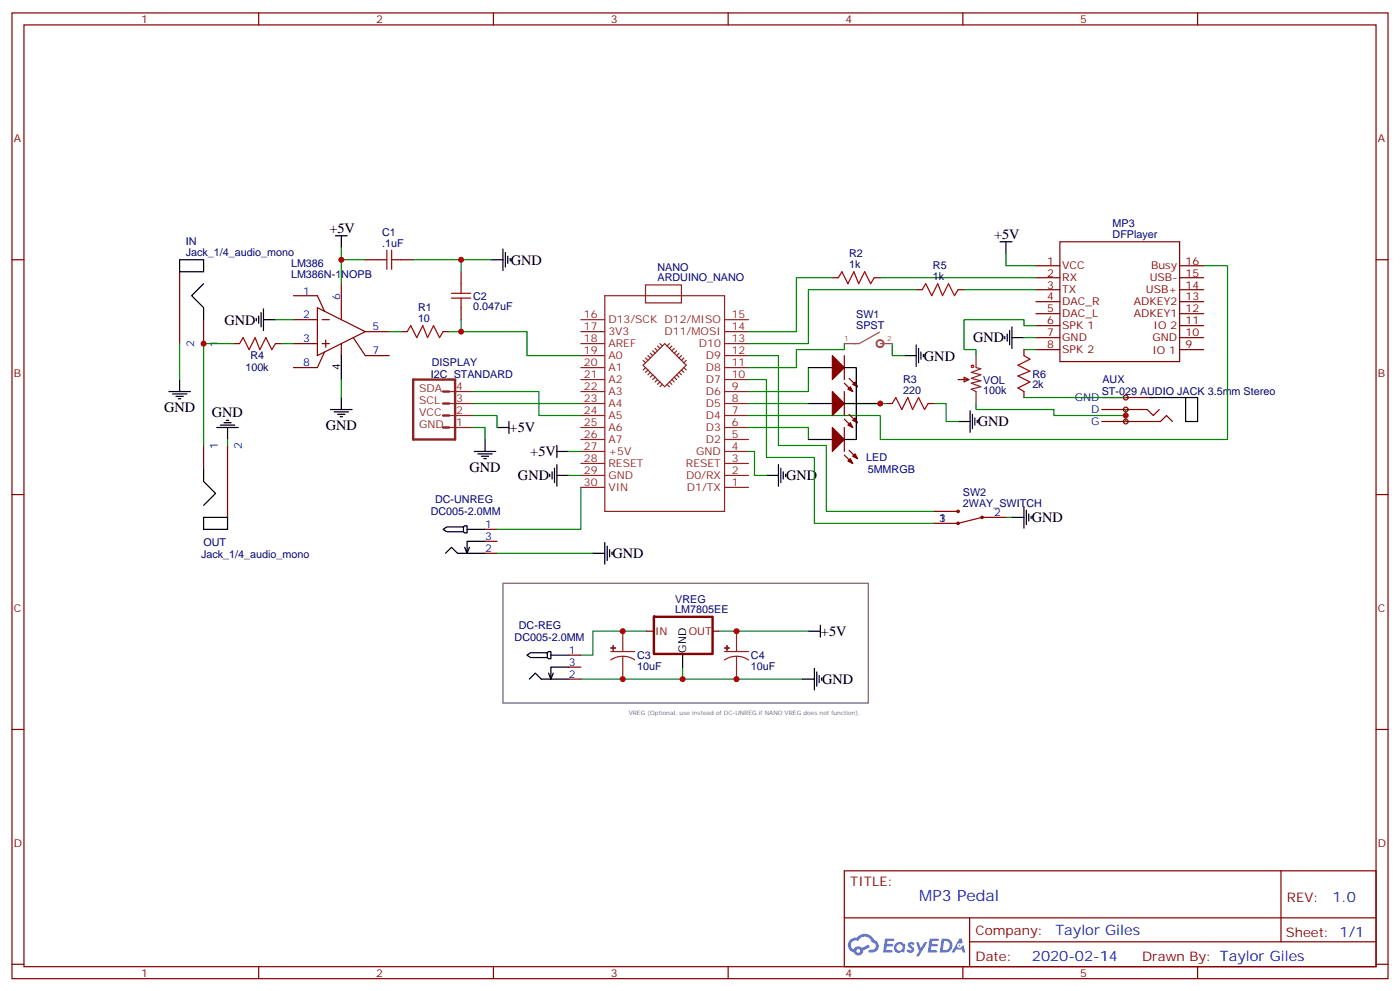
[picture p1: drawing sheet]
<svg xmlns="http://www.w3.org/2000/svg" width="412mm" height="292mm" viewBox="0 0 412 292" stroke-linecap="round" stroke-linejoin="round" font-family="sans-serif">
<g fill="none" stroke="#870000" stroke-width=".35">
<path d="M3.5 3.8h405.4v284.3h-405.4zM7.1 7.3h398.2v277.3h-398.2zM76.2 3.8v3.5M145.3 3.8v3.5M214.5 3.8v3.5M283.6 3.8v3.5M352.8 3.8v3.5M3.5 76.5h3.6M405.3 76.5h3.6M3.5 145.6h3.6M405.3 145.6h3.6M3.5 214.8h3.6"/>
<path d="M405.3 214.8h3.6M248.7 256.4h156.6v28.2h-156.6zM377.3 256.4v20.9M248.7 270.2h156.5M285.6 277.3h119.6M285.6 270.2v14.2M3.5 283.9h3.6M76.2 284.6v3.5M145.3 284.6v3.5M214.5 284.6v3.5M283.6 284.6v3.5M352.8 284.6v3.5"/>
<path d="M405.3 283.9h3.6"/>
</g>
<g fill="#5487ff">
<path d="M267.7 277.6a1.22 1.22 0 0 1 1.7 .2l-.4 .6a.47 .47 0 0 0-.3-.4 .47 .47 0 0 0-.5 .2l.1 .2a1.14 1.14 0 0 1 .8 1.8 1.14 1.14 0 0 1-1.9 0l-.2-.2 .5-.6 .7 .5a.29 .29 0 0 0 .3-.3 .29 .29 0 0 0-.2-.3 1.04 1.04 0 0 1-.6-1.7z"/>
<path d="M260.7 276.3h2.4l.3 .2-.2 .5-1.8 .1-.1 .8h1.5l.3 .4-.3 .4h-1.6l-.2 1.1h1.7l.2 .3-.2 .3-2.6 .1z"/>
<path d="M273.8 276.3h2.4l.3 .2-.1 .5-1.8 .1-.2 .8h1.6l.3 .4-.4 .4h-1.6l-.1 1.1h1.7l.2 .3-.2 .3-2.6 .1z"/>
<path d="M282.6 276.3h.7l.3 1.3-.6 .3a.69 .69 0 0 0-1 .3 .69 .69 0 0 0 .4 .9 .69 .69 0 0 0 .9-.6l.5-.2 .6 2.2h-.8l-.2-.9h-1.8l-.5 .9h-.8z"/>
<path d="M269.8 277.4h.8l.6 1.8 1.1-1.8h.9l-2.6 4.2h-.8l.9-1.5z"/>
<path d="M277.4 276.3l-.6 4.2h1.3a2.11 2.11 0 0 0 2.5-2.1 2.11 2.11 0 0 0-2.5-2.1zM278.1 277.1a1.39 1.39 0 0 1 1.7 1.4 1.39 1.39 0 0 1-1.8 1.3h-.3z"/>
<path d="M263.7 277.9a1.54 1.54 0 0 0-.1 2.2 1.54 1.54 0 0 0 2.2 .1l.6 .3 .3-2.3-.2-.3h-.4a1.49 1.49 0 0 0-2.4 0zM264 278.9a.94 .94 0 0 1 1.8 0 .94 .94 0 0 1-1.8 0z"/>
<path d="M250.4 276.7a2.18 2.18 0 0 0 1.1 3.7 1.44 1.44 0 0 0 1.6 .9 1.44 1.44 0 0 0 1.2-1.4l2-1.1-.5-.7-1.9 1a1.47 1.47 0 0 0-2.4 .4 1.39 1.39 0 0 1-.7-1.9 1.39 1.39 0 0 1 2-.5 2.12 2.12 0 0 1 2.2-1.3 2.12 2.12 0 0 1 1.9 1.7 1.14 1.14 0 0 1 1.1 1.4 1.14 1.14 0 0 1-1.7 .7 .43 .43 0 0 0-.5 .4 .43 .43 0 0 0 .4 .5 1.98 1.98 0 0 0 2.5-1.2 1.98 1.98 0 0 0-1.2-2.6 3.1 3.1 0 0 0-5.3-.6l-.9 .1zM252.3 280a.55 .55 0 0 1 1.1 0 .55 .55 0 0 1-1.1 0z"/>
<circle cx="282.6" cy="278.4" r=".26"/>
</g>
<g fill="none" stroke="#8c2424" stroke-width=".35">
<path d="M171.1 97.6h7.1M171.1 94.1h7.1M178.2 87.1h35.2v63.5h-35.2zM190.1 83.9h10.6v5.3h-10.6zM213.4 97.6h7.1M213.4 94.1h7.1M132.3 115.3h7M132.3 118.8h7M171.1 101.2h7.1M171.1 104.7h7.1M171.1 108.2h7.1M171.1 111.8h7.1"/>
<path d="M171.1 115.3h7.1M171.1 118.8h7.1M189.4 107.5l6.4-6.3 6.3 6.3-6.3 6.4zM189.4 106.1l.7 .7M190.1 105.4l.8 .7M190.1 108.2l-.7 .7M190.9 104.7l.7 .7M190.9 108.9l-.8 .7M191.6 104l.7 .7M191.6 109.6l-.7 .7M192.3 103.3l.7 .7M192.3 110.3l-.7 .8"/>
<path d="M193 102.6l.7 .7M193 111.1l-.7 .7M193.7 101.9l.7 .7M193.7 111.8l-.7 .7M194.4 101.2l.7 .7M194.4 112.5l-.7 .7M195.1 113.2l-.7 .7M196.5 113.2l.7 .7M197.2 101.2l-.7 .7M197.2 112.5l.7 .7M197.9 111.8l.7 .7M197.9 101.9l-.7 .7"/>
<path d="M198.6 111.1l.7 .7M198.6 102.6l-.7 .7M199.3 110.3l.7 .8M199.3 103.3l-.7 .7M200 109.6l.7 .7M200 104l-.7 .7M200.7 108.9l.7 .7M200.7 104.7l-.7 .7M201.4 108.2l.7 .7M201.4 105.4l-.7 .7M202.1 106.1l-.7 .7M213.4 101.2h7.1"/>
<path d="M213.4 104.7h7.1M213.4 108.2h7.1M213.4 111.8h7.1M213.4 115.3h7.1M213.4 118.8h7.1M132.3 122.3h7M132.3 125.9h7M171.1 122.3h7.1M171.1 125.9h7.1M171.1 129.4h7.1M171.1 132.9h7.1M171.1 136.5h7.1"/>
<path d="M171.1 140h7.1M213.4 122.3h7.1M213.4 125.9h7.1M213.4 129.4h7.1M213.4 132.9h7.1M213.4 136.5h7.1M213.4 140h7.1M171.1 143.5h7.1M213.4 143.5h7.1"/>
</g>
<path d="M121.7 111.8h12.4v17.6h-12.4zM130.5 118.8h1.8M130.5 115.3h1.8M130.5 122.3h1.8M130.5 125.9h1.8" fill="none" stroke="#8c2424" stroke-width=".71"/>
<g fill="none" stroke="#870000" stroke-width=".35">
<path d="M107.6 76.5h3.5M118.2 76.5h3.5M305.2 78.2h7M312.2 71.2h35.3v35.3h-35.3zM347.5 78.2h7M52.9 80v21.2M60 94.1v7.1M86.4 94.1h7.1M86.4 87.1h7.1l2.1 4.6M93.5 90.6l14.1 7-14.1 7.1zM94.9 94.1h2.1M100.5 83.5v10.6"/>
<path d="M104.1 99.4l3.5 5.3h7.1M107.6 97.6h7.1M118.2 97.6h1.7M130.5 97.6h1.8M135.8 80v3.5M135.8 90.6v3.5M245.2 81.8h1.7M257.5 81.8h1.8M305.2 81.8h7M305.2 85.3h7M305.2 88.8h7M305.2 92.4h7"/>
<path d="M305.2 95.9h7M305.2 99.4h7M347.5 81.8h7M347.5 85.3h7M347.5 88.8h7M347.5 92.4h7M347.5 95.9h7M347.5 99.4h7M86.4 101.2h7.1M94.9 101.2h2.1M95.6 103.6l-2.1 4.6h-7.1M96 100.1v2.1"/>
<path d="M100.5 101.2v3.5M305.2 102.9h7M347.5 102.9h7M142.9 159.4h3.5M142.9 155.9h3.5M142.9 162.9h3.5"/>
</g>
<g fill="none" stroke="#000" stroke-width=".35">
<path d="M52.9 76.5h7.1v3.5h-7.1zM98.8 69.4h3.5M100.5 69.4v3.6M144.6 76.5h3.6M148.2 73.3v6.4M148.9 74.4v4.2M149.6 75.4v2.1M150.3 76.1v.7M294.6 71.2h3.5M296.3 71.2v3.5M60 83.5l-3.6 3.6 3.6 3.5v3.5M75.5 93.8v.7"/>
<path d="M76.2 93.1v2.1M76.9 92v4.2M77.6 94.1h3.5M77.6 90.9v6.4M296 99.1v.7M296.7 98.4v2.1M297.4 97.3v4.2M298.1 99.4h3.5M298.1 96.2v6.4M49.7 115.3h6.4M50.8 116h4.2M51.9 116.7h2.1"/>
<path d="M52.6 117.4h.7M52.9 111.8v3.5M100.5 104.7v7.1M100.5 117.1v3.5M266.3 104.7h3.6M269.9 101.5v6.4M270.6 102.6v4.2M271.3 103.6v2.2M272 104.4v.7M97.4 120.6h6.3M98.4 121.3h4.3M99.5 122h2.1"/>
<path d="M100.2 122.7h.7M139.7 132.9h6.3M140.8 133.6h4.2M141.8 134.3h2.1M142.5 135h.7M142.9 129.4v3.5M146.4 125.9h3.5M149.9 124.1v3.5M161.9 139.6v.7M162.6 138.9v2.1M163.3 137.9v4.2M164 132.9h3.6"/>
<path d="M164 131.2v3.5M164 136.8v6.4M164 140h3.6M130.5 155.9l1.1-.7h4.9v1.4h-4.9zM136.5 155.2l.4-.4h.7v2.1h-.7l-.4-.3M137.6 155.9h5.3M142.9 159.4h-5.3v3.5l-.7-1.8M178.2 159.7v6.4M131.2 162.9l1.8-1.8 1.8 1.8h8.1M138.3 161.1l-.7 1.8M174.6 162.9h3.6M178.9 160.8v4.2"/>
<path d="M179.6 161.9v2.1M180.3 162.6v.7"/>
</g>
<g fill="none" stroke="#008700" stroke-width=".35">
<path d="M100.5 73v10.5M100.5 76.5h7.1M121.7 76.5h22.9M135.8 76.5v3.5M296.3 74.7v3.5h8.9M81.1 94.1h5.3M114.7 97.6h3.5M132.3 97.6h22.9v7.1h15.9M245.2 81.8h-10.6v15.8h-14.1M259.3 81.8h45.9M52.9 101.2v10.6M100.5 111.8v5.3"/>
<path d="M139.3 115.3h19.4v7h12.4M139.3 118.8h31.8M167.6 132.9h3.5M167.6 140h3.5M146.4 162.9h28.2"/>
</g>
<path d="M111.1 76.5h2.8M113.9 73.7v5.6M115.4 73.7v5.6M115.4 76.5h2.8M119.9 97.6l1.1-1.7 1.8 3.5 1.7-3.5 1.4 3.5 1.8-3.5 1.8 3.5 1-1.8M133 87.8h5.6M133 86.4h5.6M135.8 83.5v2.9M135.8 87.8v2.8M246.9 81.8l1.1-1.8 1.8 3.5 1.7-3.5 1.4 3.5 1.8-3.5 1.8 3.5 1-1.7" fill="none" stroke="#a10000" stroke-width=".35"/>
<g fill="#f0f0f0" stroke="#870000" stroke-width=".35">
<circle cx="331.6" cy="117.1" r=".71"/>
<circle cx="331.6" cy="124.1" r=".71"/>
<circle cx="331.6" cy="120.6" r=".71"/>
</g>
<g fill="none" stroke="#870000" stroke-width=".35">
<path d="M269.9 85.3h1.7M282.2 85.3h1.8M68.8 101.2h1.8M81.1 101.2h1.8M248.7 104.7v7.1M248.7 115.3v7M248.7 112.8l2.5 2.5M250.1 111.4l2.5 2.5M261.1 118.8h1.7M273.4 118.8h1.8M282.2 111.8h3.2M284 111.1l1.4 .7-1.4 .7z"/>
<path d="M301.6 102.9v1.8M301.6 115.3v1.8M324.6 117.1h14.8M60 131.2v7M67 131.2v21.1M248.7 134l2.5 2.5M248.7 125.9v7M248.7 123.4l2.5 2.5M250.1 132.6l2.5 2.4M250.1 122l2.5 2.5M324.6 120.6h13.4l1.7 1.7 1.8-1.7M324.6 124.1h17.2l1.8-1.8 1.8 1.8"/>
<path d="M275.2 154.1h7M275.2 150.6h7M289.3 152.3h7M167.6 200h3.5M167.6 196.4h3.5M167.6 192.9h3.5M190.5 185.8h1.8M209.9 185.8h1.8"/>
</g>
<g fill="none" stroke="#000" stroke-width=".35">
<path d="M238.1 118.8h7.1M238.1 108.2h7.1M248.7 108.2h3.5v21.2h-3.5M248.7 118.8h10.6M338.7 117.1h10.5v7h3.6v-7h-3.6M60 138.2v3.5l3.5 3.6-3.5 3.5M63.9 125.9h6.3M64.9 125.2h4.2M66 124.5h2.1M66.7 123.8h.7M67 125.9v3.5M225.8 140h3.5"/>
<path d="M229.3 136.8v6.4M230 137.9v4.2M230.7 138.9v2.1M231.4 139.6v.7M238.1 129.4h7.1M282.2 124.1h3.6M285.8 120.9v6.4M286.5 122v4.2M287.2 123v2.2M287.9 123.8v.7M60 152.3h7v3.6h-7zM298.1 152.3h3.5"/>
<path d="M301.6 149.2v6.3M302.3 150.2v4.2M303 151.3v2.1M303.7 152v.7M155.2 192.9l1.1-.7h4.9v1.4h-4.9zM155.9 200l1.8-1.8 1.8 1.8h8.1M161.2 192.2l.4-.4h.7v2.2h-.7l-.4-.4M162.3 192.9h5.3M163 198.2l-.7 1.8M167.6 196.4h-5.3v3.6l-.7-1.8M201.1 192.9v3.5M236.4 200h3.5"/>
<path d="M238.1 185.8h3.6M239.9 196.8v6.3M240.6 197.8v4.3M241.3 198.9v2.1M241.7 184.1v3.5M242 199.6v.7"/>
</g>
<g fill="none" stroke="#008700" stroke-width=".35">
<path d="M354.5 78.2h7.1v51.2h-102.3v-7.1h-38.8M135.8 94.1v3.5M269.9 85.3h-31.8v15.9h-17.6M284 85.3h21.2M301.6 99.4h3.6M305.2 95.9h-3.6v-1.8h-17.6v8.8h3.5v1.8M68.8 101.2h-8.8v30M82.9 101.2h3.5M220.5 104.7h8.8v26.5h14.1v19.4h31.8M220.5 111.8h5.3v22.9h14.1v19.4h35.3M220.5 118.8h17.6M238.1 108.2v7.1h-17.6"/>
<path d="M248.7 101.2v1.7h-14.1v5.3h-14.1M248.7 118.8h12.4M262.8 101.2v3.5h3.5M275.2 118.8h3.5v5.3h3.5M287.5 118.8v1.8h22.9v1.7h21.2v1.8M301.6 102.9h3.6M301.6 117.1h30M67 129.4v1.8M139.3 122.3h7.1v3.6M139.3 125.9h3.6v3.5M220.5 132.9h1.7v7.1h3.6M220.5 125.9h17.6v3.5"/>
<path d="M331.6 120.6v1.7M171.1 143.5v12.4h-24.7M296.3 152.3h1.8M171.1 200h65.3M190.5 185.8h-15.9v7.1h-3.5M201.1 196.4v3.6M211.7 185.8h26.4"/>
</g>
<path d="M287.5 104.7v3.5l1.4 .4-2.8 1 2.8 .7-2.8 1.1 2.8 .7-2.8 .7 2.8 1.1-2.8 .7 1.4 .7v3.5M179.9 191.8h7.1M183.4 193.3l1.9 .2 1.7 .8M183.4 193.3l-1.8 .2-1.7 .8M183.4 185.8v6M183.4 193.3v6.7M213.4 191.8h7.1M217 193.3l1.8 .2 1.7 .8M217 193.3l-1.9 .2-1.7 .8M217 185.8v6M217 193.3v6.7" fill="none" stroke="#8c2424" stroke-width=".35"/>
<g fill="none" stroke="#a10000" stroke-width=".35">
<path d="M271.6 85.3l1.1-1.8 1.8 3.6 1.7-3.6 1.4 3.6 1.8-3.6 1.8 3.6 1-1.8M70.6 101.2l1-1.8 1.8 3.5 1.7-3.5 1.5 3.5 1.7-3.5 1.8 3.5 1-1.7M262.8 118.8l1.1-1.7 1.7 3.5 1.8-3.5 1.4 3.5 1.8-3.5 1.7 3.5 1.1-1.8M301.6 104.7l1.8 1.1-3.5 1.7 3.5 1.8-3.5 1.4 3.5 1.8-3.5 1.7 1.7 1.1"/>
<circle cx="286.5" cy="107.9" r=".35"/>
</g>
<g fill="#8c2424" stroke="#8c2424" stroke-width=".35">
<path d="M213.4 190.8h1.4z"/>
<path d="M214.1 190.1l.1 1.4z"/>
<path d="M179.9 190.8h1.4z"/>
<path d="M180.6 190.1l.1 1.4z"/>
</g>
<path d="M192.6 181.6h17.3v10.9h-17.3z" fill="none" stroke="#870000" stroke-width=".71"/>
<path d="M259.1 97.8l-6 3.4h-4.4M259.3 101.2h3.5" fill="none" stroke="#a64a4a" stroke-width=".35"/>
<circle cx="259.2" cy="101.2" r="1.06" fill="none" stroke="#a64a4a" stroke-width=".56"/>
<g fill="#870000" stroke="#870000" stroke-width=".35">
<path d="M245.2 125.9l3.5 3.5-3.5 3.5z"/>
<path d="M251.2 134.3l.7-.7 .7 1.4z"/>
<path d="M249.8 135.7l.7-.7 .7 1.5z"/>
<path d="M245.2 115.3l3.5 3.5-3.5 3.5z"/>
<path d="M251.2 123.8l.7-.8 .7 1.5z"/>
<path d="M249.8 125.2l.7-.7 .7 1.4z"/>
<path d="M245.2 104.7l3.5 3.5-3.5 3.6z"/>
<path d="M251.2 113.2l.7-.7 .7 1.4z"/>
<path d="M250.5 113.9l.7 1.4-1.4-.7z"/>
</g>
<g fill="none" stroke="#900" stroke-width=".35">
<path d="M289.3 152.3l-7.1 1.8"/>
<circle cx="282.2" cy="150.6" r=".35"/>
<circle cx="282.2" cy="154.1" r=".35"/>
<circle cx="289.3" cy="152.3" r=".35"/>
</g>
<path d="M148.2 171.7h107.6v35.3h-107.6z" fill="none" stroke="#666" stroke-width=".35"/>
<g fill="#c00">
<circle cx="135.8" cy="97.6" r=".88"/>
<circle cx="100.5" cy="76.5" r=".88"/>
<circle cx="135.8" cy="76.5" r=".88"/>
<circle cx="60" cy="101.2" r=".88"/>
<circle cx="217" cy="185.8" r=".88"/>
<circle cx="201.1" cy="200" r=".88"/>
<circle cx="183.4" cy="185.8" r=".88"/>
<circle cx="183.4" cy="200" r=".88"/>
<circle cx="217" cy="200" r=".88"/>
<circle cx="259.3" cy="118.8" r=".88"/>
<circle cx="331.6" cy="122.3" r=".88"/>
</g>
<text font-size="4.6" fill="#00f" x="270.8" y="265.4">MP3 Pedal</text>
<g font-size="4.2">
<text x="97" y="68.7">+5V</text>
<text x="292.8" y="70.5">+5V</text>
<text x="150.5" y="77.9">GND</text>
<text x="66.1" y="95.6">GND</text>
<text x="286.6" y="100.8">GND</text>
<text x="272.2" y="106.1">GND</text>
<text x="48.3" y="121.4">GND</text>
<text x="62.4" y="122.7">GND</text>
<text x="288" y="125.5">GND</text>
<text x="96" y="126.7">GND</text>
<text x="150.1" y="127.3">+5V</text>
<text x="156.2" y="134.4">+5V</text>
<text x="138.3" y="139">GND</text>
<text x="152.6" y="141.4">GND</text>
<text x="231.6" y="141.4">GND</text>
<text x="303.9" y="153.8">GND</text>
<text x="180.4" y="164.3">GND</text>
<text x="241.8" y="187.3">+5V</text>
<text x="242.2" y="201.4">GND</text>
</g>
<g font-size="4.2" fill="#00f">
<text x="392.5" y="265.7">1.0</text>
<text x="310.9" y="275.2">Taylor Giles</text>
<text x="304" y="283">2020-02-14</text>
</g>
<g font-size="3.9" fill="#800">
<text x="250.5" y="261">TITLE:</text>
<text x="379.1" y="265.7">REV:</text>
<text x="287.4" y="275.2">Company:</text>
<text x="378.7" y="275.8">Sheet: 1/1</text>
<text x="287.4" y="282.9">Date:</text>
<text x="336.4" y="282.9">Drawn By: Taylor Giles</text>
</g>
<g font-size="3.2" fill="#800">
<text x="41.6" y="6.8">1</text>
<text x="110.8" y="6.8">2</text>
<text x="179.9" y="6.8">3</text>
<text x="249.1" y="6.8">4</text>
<text x="318.2" y="6.8">5</text>
<text x="4.1" y="41.9">A</text>
<text x="405.9" y="41.9">A</text>
<text x="308.4" y="77.9">1</text>
<text x="349.2" y="77.9">16</text>
<text x="308.4" y="81.4">2</text>
<text x="312.9" y="79.3">VCC</text>
<text x="312.9" y="82.8">RX</text>
<text x="338.7" y="82.8">USB-</text>
<text x="339.1" y="79.3">Busy</text>
<text x="349.2" y="81.4">15</text>
<text x="308.4" y="84.9">3</text>
<text x="308.4" y="88.5">4</text>
<text x="312.9" y="86.4">TX</text>
<text x="312.9" y="89.9">DAC_R</text>
<text x="334" y="89.9">ADKEY2</text>
<text x="337.5" y="86.4">USB+</text>
<text x="349.2" y="88.5">13</text>
<text x="349.2" y="84.9">14</text>
<text x="308.4" y="92">5</text>
<text x="308.4" y="95.5">6</text>
<text x="312.9" y="93.4">DAC_L</text>
<text x="334" y="93.4">ADKEY1</text>
<text x="349.2" y="95.5">11</text>
<text x="349.2" y="92">12</text>
<text x="308.4" y="99.1">7</text>
<text x="312.9" y="96.9">SPK 1</text>
<text x="312.9" y="100.5">GND</text>
<text x="339.5" y="100.5">GND</text>
<text x="339.8" y="96.9">IO 2</text>
<text x="349.2" y="99.1">10</text>
<text x="308.4" y="102.6">8</text>
<text x="312.9" y="104">SPK 2</text>
<text x="339.5" y="104.4">IO 1</text>
<text x="349.2" y="102.6">9</text>
<text x="4.1" y="111.1">B</text>
<text x="405.9" y="111.1">B</text>
<text x="4.1" y="180.2">C</text>
<text x="405.9" y="180.2">C</text>
<text x="4.1" y="249.3">D</text>
<text x="405.9" y="249.3">D</text>
<text x="41.6" y="287.6">1</text>
<text x="110.8" y="287.6">2</text>
<text x="179.9" y="287.6">3</text>
<text x="249.1" y="287.6">4</text>
<text x="318.2" y="287.6">5</text>
</g>
<g font-size="3.2" fill="#000080">
<text x="112.5" y="69.4">C1</text>
<text x="327.7" y="70.1">DFPlayer</text>
<text x="327.7" y="67">MP3</text>
<text x="54.7" y="75.4">Jack_1/4_audio_mono</text>
<text x="54.7" y="72.2">IN</text>
<text x="112.5" y="72.6">.1uF</text>
<text x="250.1" y="75.8">R2</text>
<text x="85.7" y="81.8">LM386N-1NOPB</text>
<text x="85.7" y="78.6">LM386</text>
<text x="193.7" y="82.8">ARDUINO_NANO</text>
<text x="193.7" y="79.7">NANO</text>
<text x="250.1" y="79">1k</text>
<text x="274.8" y="82.5">1k</text>
<text x="274.8" y="79.3">R5</text>
<text x="139.3" y="88.2">C2</text>
<text x="123.1" y="94.8">10</text>
<text x="123.1" y="91.7">R1</text>
<text x="139.3" y="91.4">0.047uF</text>
<text x="252.2" y="93.6">SW1</text>
<text x="252.2" y="96.8">SPST</text>
<text x="73.7" y="105.8">R4</text>
<text x="127.2" y="107.7">DISPLAY</text>
<text x="72.3" y="109.4">100k</text>
<text x="126.9" y="111.2">I2C_STANDARD</text>
<text x="266" y="112.8">R3</text>
<text x="289.6" y="113">VOL</text>
<text x="304.1" y="111.2">R6</text>
<text x="324.7" y="112.9">AUX</text>
<text x="266" y="116">220</text>
<text x="289.6" y="116">100k</text>
<text x="304.1" y="114.3">2k</text>
<text x="324.5" y="116.4">ST-029 AUDIO JACK 3.5mm Stereo</text>
<text x="255.2" y="135.8">LED</text>
<text x="255.6" y="139.4">5MMRGB</text>
<text x="128.2" y="148.2">DC-UNREG</text>
<text x="283.6" y="149.2">2WAY_SWITCH</text>
<text x="283.6" y="146">SW2</text>
<text x="126.9" y="151.7">DC005-2.0MM</text>
<text x="276.7" y="153.7">1</text>
<text x="276.7" y="153.7">3</text>
<text x="292.8" y="152">2</text>
<text x="59.9" y="160.7">OUT</text>
<text x="59.2" y="164.2">Jack_1/4_audio_mono</text>
<text x="198.9" y="177.5">VREG</text>
<text x="152.8" y="185.2">DC-REG</text>
<text x="198.9" y="180.6">LM7805EE</text>
<text x="151.6" y="188.8">DC005-2.0MM</text>
<text x="187.7" y="197.2">10uF</text>
<text x="187.7" y="194">C3</text>
<text x="221.2" y="197.2">10uF</text>
<text x="221.2" y="194">C4</text>
</g>
<g font-size="3.2" fill="#00f">
<text x="89.4" y="86.7">1</text>
<text x="100.2" y="88.5" transform="rotate(-90 100.2 88.5)">6</text>
<text x="89.4" y="93.8">2</text>
<text x="89.4" y="100.8">3</text>
<text x="109.7" y="97.3">5</text>
<text x="57.1" y="102.1" transform="rotate(-90 57.1 102.1)">2</text>
<text x="64.2" y="102.1" transform="rotate(-90 64.2 102.1)">1</text>
<text x="89.4" y="107.9">8</text>
<text x="109.7" y="104.4">7</text>
<text x="316.6" y="118.1">GND</text>
<text x="321.4" y="125.2">G</text>
<text x="321.4" y="121.6">D</text>
<text x="64.2" y="132.2" transform="rotate(-90 64.2 132.2)">1</text>
<text x="71.3" y="132.2" transform="rotate(-90 71.3 132.2)">2</text>
<text x="142.9" y="155.5">1</text>
<text x="142.9" y="159">3</text>
<text x="142.9" y="162.6">2</text>
<text x="167.6" y="196.1">3</text>
<text x="167.6" y="192.5">1</text>
<text x="167.6" y="199.6">2</text>
</g>
<g font-size="3.2" fill="#8d2323">
<text x="172" y="93.8">16</text>
<text x="179.2" y="95.2">D13/SCK D12/MISO</text>
<text x="215.5" y="93.8">15</text>
<text x="172" y="100.8">18</text>
<text x="172" y="97.3">17</text>
<text x="179.2" y="98.7">3V3</text>
<text x="195.8" y="98.7">D11/MOSI</text>
<text x="215.5" y="97.3">14</text>
<text x="215.5" y="100.8">13</text>
<text x="172" y="107.9">20</text>
<text x="172" y="104.4">19</text>
<text x="179.2" y="105.8">A0</text>
<text x="179.2" y="102.2">AREF</text>
<text x="205.9" y="102.2">D10</text>
<text x="207.9" y="105.8">D9</text>
<text x="215.5" y="104.4">12</text>
<text x="215.5" y="107.9">11</text>
<text x="172" y="111.4">21</text>
<text x="179.2" y="112.8">A2</text>
<text x="179.2" y="109.3">A1</text>
<text x="207.9" y="109.3">D8</text>
<text x="207.9" y="112.8">D7</text>
<text x="215.5" y="111.4">10</text>
<text x="123.5" y="118.8">SCL</text>
<text x="123.5" y="115.3">SDA</text>
<text x="134.4" y="118.5">3</text>
<text x="134.4" y="114.9">4</text>
<text x="172" y="118.5">23</text>
<text x="172" y="114.9">22</text>
<text x="179.2" y="119.9">A4</text>
<text x="179.2" y="116.3">A3</text>
<text x="207.9" y="116.3">D6</text>
<text x="207.9" y="119.9">D5</text>
<text x="215.5" y="114.9">9</text>
<text x="215.5" y="118.5">8</text>
<text x="123.5" y="122.3">VCC</text>
<text x="123.5" y="125.9">GND</text>
<text x="134.4" y="125.5">1</text>
<text x="134.4" y="122">2</text>
<text x="172" y="125.5">25</text>
<text x="172" y="122">24</text>
<text x="179.2" y="123.4">A5</text>
<text x="207.9" y="123.4">D4</text>
<text x="215.5" y="122">7</text>
<text x="215.5" y="125.5">6</text>
<text x="172" y="129">26</text>
<text x="179.2" y="130.5">A7</text>
<text x="179.2" y="126.9">A6</text>
<text x="207.9" y="126.9">D3</text>
<text x="207.9" y="130.5">D2</text>
<text x="215.5" y="129">5</text>
<text x="172" y="136.1">28</text>
<text x="172" y="132.6">27</text>
<text x="179.2" y="137.5">RESET</text>
<text x="179.2" y="134">+5V</text>
<text x="202" y="137.5">RESET</text>
<text x="205.1" y="134">GND</text>
<text x="215.5" y="132.6">4</text>
<text x="215.5" y="136.1">3</text>
<text x="172" y="143.2">30</text>
<text x="172" y="139.6">29</text>
<text x="179.2" y="141">GND</text>
<text x="202.1" y="141">D0/RX</text>
<text x="215.5" y="139.6">2</text>
<text x="215.5" y="143.2">1</text>
<text x="179.2" y="144.6">VIN</text>
<text x="202.3" y="144.6">D1/TX</text>
</g>
<g font-size="3.2">
<text x="100.2" y="108.8" transform="rotate(-90 100.2 108.8)">4</text>
<text x="202.1" y="192.2" transform="rotate(-90 202.1 192.2)">GND</text>
</g>
<g font-size="3.2" fill="#880001">
<text x="193" y="186.9">IN</text>
<text x="202.9" y="186.9">OUT</text>
</g>
<g font-size="2.1" fill="#a54b4b">
<text x="248.7" y="100.5">1</text>
<text x="261.4" y="100.5">2</text>
</g>
<text font-size="1.8" fill="#666" x="185.2" y="210.5">VREG (Optional, use instead of DC-UNREG if NANO VREG does not function).</text>
</svg>
